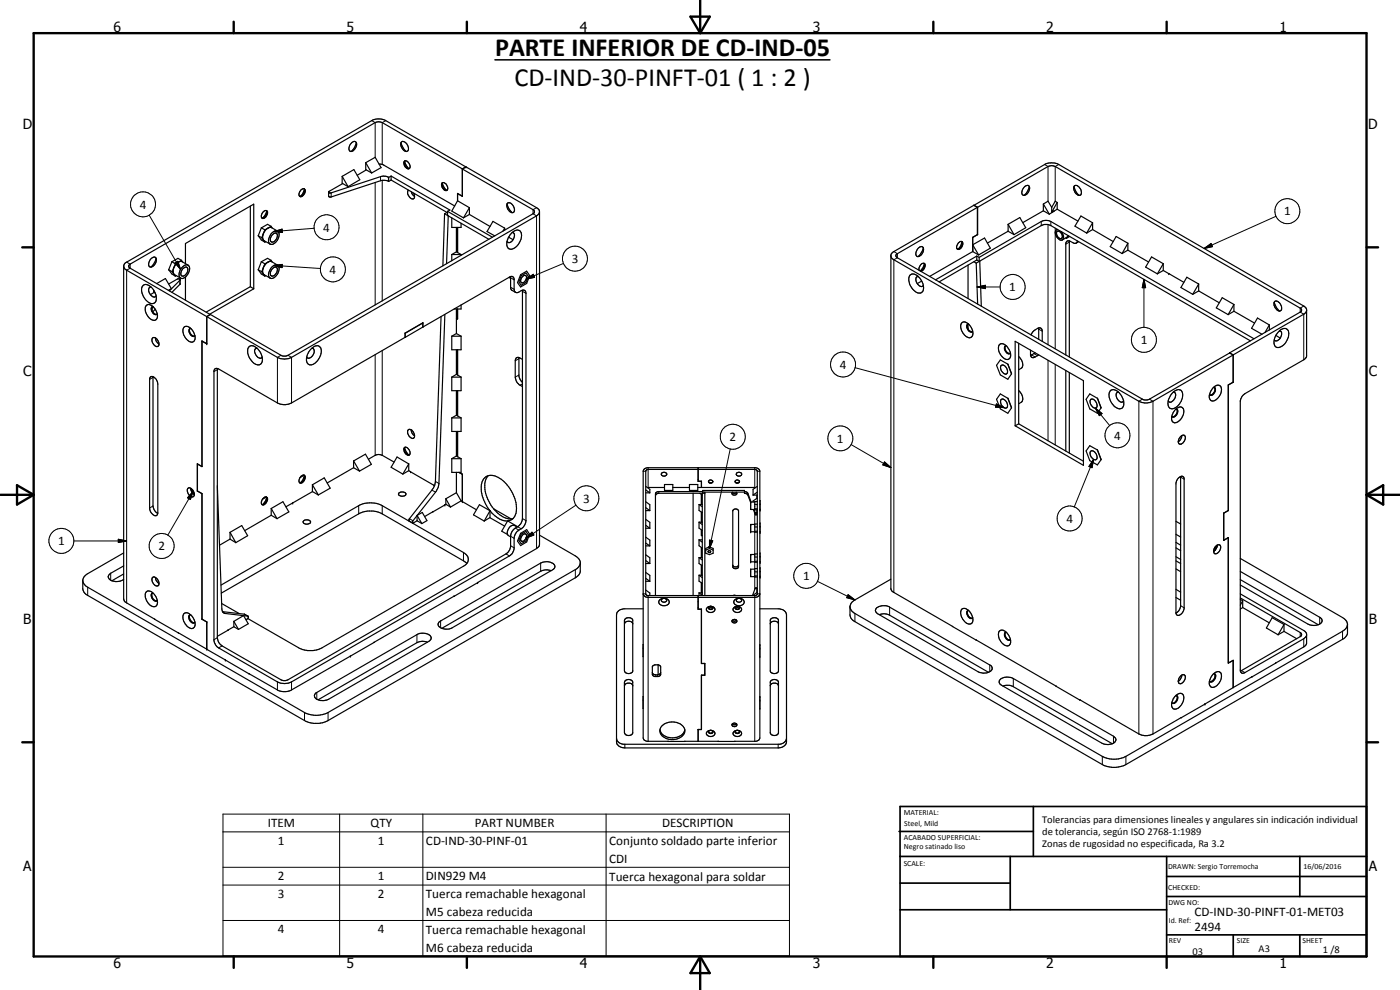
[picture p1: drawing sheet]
<svg xmlns="http://www.w3.org/2000/svg" width="420mm" height="297mm" viewBox="0 0 420 297" stroke-linecap="round" stroke-linejoin="round" font-family="sans-serif">
<g fill="none" stroke="#000" stroke-width=".35">
<path d="M90.4 56.9a.66 .66 0 0 1 .6-.3 .66 .66 0 0 1 .6 .5 1.41 1.41 0 0 1-1.7 1.8 1.53 1.53 0 0 1 .5-2zM91.3 56.6a1.63 1.63 0 0 1-1.4 2.3M91.4 56.8l-.6 1.3-.7 .8M102.7 52.9l3.5-2 1.8 3-3.5 2.1M102.7 52.9l1.8 3.1M102.7 52.9v2.1l1.8 1M105.5 42.9a.88 .88 0 0 1 1.2-.4 .88 .88 0 0 1 .3 1.3 1.59 1.59 0 0 1-2.1 1.5 2.03 2.03 0 0 1 .6-2.4zM107 42.8l-.8 1.8-.8 .9M109.8 48.8l2.8-1.6 1.8 3.1-2.9 1.6M109.8 48.8l1.7 3.1M109.8 48.8v2.1l1.7 1M109.9 51l-2.7 1.6"/>
<path d="M113.7 49.2l1.3 .2 21.5 12.4M116.7 53.2v1.2M116.7 54.4a3.4 3.4 0 0 0-2.5-.2l-14.8 4.9h-.6l-.2-1.5 .2-.2 4.1-2.3M116.7 53.2h-.1a3.1 3.1 0 0 0-2.4-.2l-14.8 4.9h-.5l-.3-.2M117.4 52.8l17.6 10.2-.7 .4M117.4 52.8v1.2M117.4 54l16.9 9.8M117.4 52.8l-.7 .4M117.4 54l-.7 .4M120.3 42.8l.8 1.8 .8 .9M120.4 42.7a1.15 1.15 0 0 1 1.8 .8l.4 1.4a.9 .9 0 0 1-.9 .6 .9 .9 0 0 1-.8-.8l-.6-1zM121.4 48.4l.1-.1a1.5 1.5 0 0 1 1.3 2.3 1.55 1.55 0 0 1-1.4-2.2z"/>
<path d="M121.4 48.4a1.79 1.79 0 0 0 1.3 2.2M121.4 48.4l.6 1.3 .7 .8M121.6 48.3l-.2 .1M122.6 57.1a1.83 1.83 0 0 0 1.4 2.6l.4-.5-.2-1.2M123.4 57.5l.3 .8 .7 .6M132.7 54.9l.5-.1a1.78 1.78 0 0 1 1.2 1.9l-.2 .4a1.47 1.47 0 0 1-1.7-1.9zM132.7 55l.6 1.3 .7 .8M132.9 54.8a1.69 1.69 0 0 0 1.1 2.3M134.2 57.1h-.2M137.3 58v2.2M137.3 58l1.5 .8M137.4 58l-.1 .1"/>
<path d="M138.8 50.7v8.2l-1.5-.8M139.8 50.1l-1 .6M139.8 50.1l-24-13.9a4.5 4.5 0 0 0-4.3 0l-73.8 42.6-.4 .4-.2 .7M139.9 50.1l-1.1 .6 21.2 12.2a.66 .66 0 0 1 .4 .6 .66 .66 0 0 1-.4 .6l-73.6 42.5-.7 .2-1.2-.1-45.4-26.2-.5-.4v-.4l.5-.5 74-42.6 1.6 .2 24.1 13.9M139.9 50.1l21.1 12.2 .7 .6 .2 .6M307.5 56a.83 .83 0 0 1 1-.4 .83 .83 0 0 1 .5 1.1 1.68 1.68 0 0 1-2.1 1.8 1.78 1.78 0 0 1 .6-2.5zM308.9 56l-.6 1.4-.9 1.2M322.3 56l.6 1.4 .9 1.2M322.4 55.9a1.21 1.21 0 0 1 1.9 .8 1.18 1.18 0 0 1-.4 1.9 2.19 2.19 0 0 1-1.5-2.7zM37.1 79.9v99.8l.2 .6 .7 .6 8.5 4.9M45.4 77.6a.88 .88 0 0 1 1.2-.4 .88 .88 0 0 1 .3 1.3 1.68 1.68 0 0 1-2 1.5 1.93 1.93 0 0 1 .5-2.4zM46.9 77.5a5.2 5.2 0 0 1-1.6 2.6"/>
<path d="M51.6 78.5l-1 2.4M51.6 78.5l1 .7M52.6 79.2l-.5 1.1M54.5 78.1l-1.1-.6-1.8 1M54.5 78.1l.3 .5M54.5 78.1l-1.9 1.1M55.7 79.1v-6l20.4-11.8v25.4M56.4 79.5a2.43 2.43 0 0 1-.6 3.5l-1 .6-.7-.2M56.4 79.5a2.21 2.21 0 0 0-2.5 2.1l-.1 1.2 .3 .6M56.4 79.5l-1.7-1a1.84 1.84 0 0 0-2.2 1.3l-.4 .5M75.1 61.8v24.2M77.5 70.7l.9 1.3 1.1 .6"/>
<path d="M77.5 70.7l1.1 .6M78.4 68.4l-.9 2.3M78.4 78.5l-.9 2.4M78.4 68.4l1.1 .6M78.4 78.5l1.1 .7M78.6 71.3l.4 .7M78.6 65.4h.6l.5-.5 .4-.8-.1-.8-.3 1-.9 1.1M79 72l2.1 1.2M79 72l.5 .6M79.5 69l-.9 2.3M79.5 79.2l-.9 2.3M79.7 72.5l-.2 .1"/>
<path d="M79.9 63.2a1.52 1.52 0 0 1-.6 2.3l-.7-.1M80 63.2a1.61 1.61 0 0 0-1.4 2.2M81.4 67.9l-1.1-.6-1.9 1.1M81.4 78.1l-1.1-.6-1.9 1M81.4 67.9l-1.9 1.1M81.4 67.9l.3 .5M81.4 78.1l-1.9 1.1M81.4 78.1l.3 .5M81.5 70a1.28 1.28 0 0 1 2.1-.3 2.93 2.93 0 0 1-2.3 3.6h-.2a2.3 2.3 0 0 1 .4-3.3zM81.8 70.4l.4-.3a.76 .76 0 0 1 1 .1 .76 .76 0 0 1 0 1 1.45 1.45 0 0 1-1.9 1.3 1.71 1.71 0 0 1 .5-2.1zM83.3 69.3l-1.7-1a2.69 2.69 0 0 0-2.7 3.3l.1 .4M83.3 79.5l-1.7-1a2.27 2.27 0 0 0-2.6 1.8l-.2 1 .2 .9"/>
<path d="M133.4 64.1l13.3 7.7M133.4 64.1l-.5 15.7M134.1 63.8l-.7 .3M134.3 63.4v1.2M134.3 63.4l13.5 7.8M134.5 64.8l-.5 14.3M135.6 65.4v2.8h2.8v-1.2M135.6 76.4v1.8M135.6 76.4h2.8M137 68.2v7.4M137 75.6l1.4 .8M137 75.6l-1.4 .8"/>
<path d="M137.3 68.2v7.6M137.3 60.2l-1.7 3.1 3.5 2.1M137.3 60.2l3.6 2.1M138.4 76.4v.2M140.9 64.3l6.2 3.6M140.9 62.3l-1.8 3.1M140.9 64.3l-1.8 1.1M140.9 62.3v2M151.5 68.5l-.6 .8M151.5 68.5v.5M151.5 68.5l-3.6-2.1-1.7 3.1 2.3 1.3M152.2 61.2l.5 1.4 1 1.2"/>
<path d="M152.5 60.8a1.97 1.97 0 0 1 1.6 3 1.88 1.88 0 0 1-1.6-3zM152.6 71.2l1.4 .7M153.6 69.9a1.67 1.67 0 0 1 2.8-.2 4.2 4.2 0 0 1-3.1 5.1 1.54 1.54 0 0 1-1.2-2l.5-1.5zM153.7 69.8a.96 .96 0 0 1 .6 1.6 1.4 1.4 0 0 1-2 1.2l-.1-.2M161.9 63.5v99.9l-.2 .6-.7 .6-17.7 10.2M161.9 63.5l-.1 .5-.8 .8-73.5 42.4a4.7 4.7 0 0 1-4.2 0l-45.3-26.1-.7-.6-.2-.6M267.4 77l.9 .9 73.5 42.5a4.5 4.5 0 0 0 4.2 0l24.1-13.9M275.6 74.4a.88 .88 0 0 1 1.3-.3 .88 .88 0 0 1 .2 1.3 1.92 1.92 0 0 1-1.9 1.6 1.84 1.84 0 0 1 .4-2.6zM277.1 74.3l-.4 1.1-1.1 1.6M277.3 79a1.69 1.69 0 0 1-1.1 2.3l.7-.8 .5-1.3M287.3 74.7l.2 .1M288.6 72.5l.1 .1"/>
<path d="M288.7 72.5a1.42 1.42 0 0 1 0 1.5 1.42 1.42 0 0 1-1.4 .7M288.7 72.5a1.56 1.56 0 0 0-1.4 2.2M288.7 72.6a1.74 1.74 0 0 1-1.2 2.2M288.7 72.6l-.5 1.4-.7 .8M290.5 79.5v10.1M291.9 75.5l-12.9 7.4M291.9 73.4l3.6-2 1.7 3.1-3.5 2zM291.9 75.5l1.8 1M292.3 78.5l.7 .5M292.3 61.6l21.2-12.2a4.7 4.7 0 0 1 4.2 0l73.6 42.4 .6 .6 .2 .4-.1 14.4-.7 .7-17.7 10.2a3.1 3.1 0 0 0-1.4 2.2v81l.2 .4 .3 .3 .7-.1 17.9-10.3 .8-1M292.3 61.6h.1M292.3 61.6l1.1 .6"/>
<path d="M293 79l1-.6 .5 13.5M293 79l.4 12.2M293.1 76.8l.8 .4M293.1 76.8v1.2M293.1 78l.8 .4M293.1 76.8l-12.3 7.1M293.1 78l-11.3 6.6M293.3 62.2l-1-.6-24 13.9-.9 1v100.2l.3 .7 .6 .4 17.6 10.2M293.3 70.4l-1.4 .8v4.3M293.3 62.2l-24 13.9a.64 .64 0 0 0-.5 .6 .64 .64 0 0 0 .5 .6l74 42.7h.9l.8-.2 24-13.9M293.3 70.4h.1M293.3 62.2v8.2"/>
<path d="M293.4 62.2l21.1-12.2 1.7-.2 74.4 42.9a.62 .62 0 0 1-.4 .9l-21.2 12.3M293.4 70.4l-1.5 .8M293.4 62.2v8.2M293.9 77.2v1.2M293.9 77.2l18.6-10.7 1.3-.4 1 .1 61.5 35.4M293.9 78.4l18.6-10.7a2.89 2.89 0 0 1 2.9 0l59.9 34.6M302.5 69.4l-6.2 3.5M302.5 67.3l3.6-2 1.7 3-3.5 2.1M302.5 67.3l1.8 3.1M302.5 67.3v2.1M302.5 69.4l1.8 1M313.1 63.2l-6.2 3.6"/>
<path d="M313.1 61.2l1.4-.8 1.1 1.8M313.1 61.2l1.8 3.1M313.1 61.2v2M313.1 63.2l1.8 1.1M315.6 63.7l.7-.4-1.4 1M315.6 62.2v1.5M317.2 69.5a1.4 1.4 0 0 1 1.4 2 1.41 1.41 0 0 1-1.4-2zM317.3 62.8l6.2 3.5M317.3 62.8l-1 .6M317.3 60.7v2.1M317.3 60.7l-1.7 3M317.3 60.7l-.6-.3-1.1 1.8"/>
<path d="M317.3 68.8l-.2 .2M317.4 68.9h-.2a1.54 1.54 0 0 0 .2 2.5l.2 .2a.98 .98 0 0 0 1.2 .4 1.76 1.76 0 0 0-.3-2.5M319.9 71.4l.2 .1M320.5 71l-1.7 1M320.5 71l-.4 .5M320.6 70.7l-.1 .3M321 72.3l-.1 34.8M321 71l-.9 .5M323 72.9l-.6 .1-1.4-.7h-.6l-.5 .7v33.5M323.4 72.3l-.4 .6M323.7 72.5l-.7 .4M327.9 68.9l6.2 3.6"/>
<path d="M327.9 66.8l-3.5-2-1.8 3.1 3.5 2M327.9 66.8l-1.8 3.1M327.9 68.9l-1.8 1M327.9 66.8v2.1M338.5 75.1l6.2 3.5M338.5 73l-1.7 3.1M338.5 75.1l-1.7 1M338.5 73v2.1M338.5 73l-3.5-2-1.8 3 3.6 2.1M349.1 79.1l-3.5-2-1.8 3 3.5 2.1M349.1 79.1l-1.8 3.1M349.1 79.1v2.1"/>
<path d="M43 85.6a2.7 2.7 0 0 1 3.4 2 2.48 2.48 0 0 1-.2 3.4 3.1 3.1 0 0 1-3.4-2.5l-.3-1.9zM45.3 86.1a1.11 1.11 0 0 0-.4 1.9 1.28 1.28 0 0 0 1.9 .9l.1-.1M45.6 92.2a1.68 1.68 0 0 0 1.5 2.1M45.8 92a1.5 1.5 0 0 0 1.1 2.4l.3-.3M45.8 92l-.2 .1M45.9 92h-.1M46 92.1l-.5 .5M46.1 92.2a1.32 1.32 0 0 0-1.3-.8 1.32 1.32 0 0 0-1.2 1 3.6 3.6 0 0 0 2.7 3.7 1.45 1.45 0 0 0 .9-2M46.1 92.2l1.1 1.9M46.1 87v.6l.5 .3M46.3 87.7l-1.1 .7M46.6 92.8l-.8 .8"/>
<path d="M47 85.1l2.6-1.5 1.8 3-.9 .5M50.6 85.2l2.6-1.5h.5l.3 .2v1.4l-2.4 2.4M50.6 80.9l1 1.3 1 .6M50.6 80.9l1.1 .6M51.7 81.5l.4 .7M52.1 80.3a1.95 1.95 0 0 0 0 1.9M52.1 82.2l2.1 1.2M52.1 82.2l.5 .6M52.1 80.3l-.4 1.2M52.9 82.7l-.3 .1M54 84l-3.2 3.3M55 80.5l.4-.2a.77 .77 0 0 1 1 .2 .77 .77 0 0 1-.1 1 1.38 1.38 0 0 1-1.9 1.1 1.98 1.98 0 0 1 .6-2.1z"/>
<path d="M55.2 98.2a2.25 2.25 0 0 1 3 1.7 1.68 1.68 0 0 1-.6 2.8 3.4 3.4 0 0 1-2.4-4.5zM55.7 83.1v7M57.1 98.6l-.3 .7 .3 .8 1.1 .8M57.3 98.6h-.2a1.52 1.52 0 0 0 .8 2.4l.3-.1M62 95v8.2l-1.4-.9M63.1 94.4h.1M63.1 94.4l-1.1 .6M75.1 86l1 .7M75.1 86l-13.2 7.6M76.1 86.7l-13.2 7.6M77.5 80.9l.9 1.3 1.1 .6M77.5 80.9l1.1 .6"/>
<path d="M78.6 81.5l.4 .7M79 82.2l2.1 1.2M79 82.2l.5 .6M79.7 82.7l-.2 .1M81.5 80.2a1.22 1.22 0 0 1 1.1-.7 1.22 1.22 0 0 1 1.1 .7 2.91 2.91 0 0 1-2.4 3.3 2 2 0 0 1 0-3zM81.8 80.6l.4-.3a.64 .64 0 0 1 .8-.1 .64 .64 0 0 1 .3 .7 1.78 1.78 0 0 1-1.9 1.9l-.3-.7zM121.6 99.9v1.3M121.6 99.9v.1M121.6 100v1.2M126.9 96.9h.1M126.9 98.1v-1.2l-5.3 3M126.9 98.1l26-15a.81 .81 0 0 1 .9-.1 .81 .81 0 0 1 .5 .7v3.1a.88 .88 0 0 0 .4 .9 .88 .88 0 0 0 1-.1 1.47 1.47 0 0 1 1.8-.4l.3 .8v68.2a3.9 3.9 0 0 1-2.6 3.2l-.8 1.5-.3 4.4-1 1.4-65.6 37.9a4.7 4.7 0 0 1-4.2 0l-17.7-10.2a3.1 3.1 0 0 1-1.4-2.2v-80.9a.84 .84 0 0 1 .5-.8 .84 .84 0 0 1 .9 .2l17.7 10.2a4.5 4.5 0 0 0 4.2 0l34.1-19.7"/>
<path d="M126.9 96.9l-5.3 3.1M126.9 98.1l-5.3 3.1M132.4 95l-1.8 49.8-.5 1.5-.5 .8-6.8 8.6v.6l1.1 .6M133.5 94.4l-1.8 51-.7 1.9-7.1 9-.1 .2 .1 .4M137 92.7v7.4M137.3 92.7v3l-.3-.2 .3 .2M138.4 91.5v1.2h-2.1M152.7 83.2l.5 .3M153.2 83v3.4l.3 .6 1.2 .7M156.2 82.4l1.9-1 .9 1.3-.9 2.3-1.9 1.1-.9-1.3zM156.4 82.7l1.4-.8 .8 1-.8 1.9-1.4 .8-.7-1zM156.7 87.1l.1 68.5a3 3 0 0 1-1.4 2.4"/>
<path d="M156.8 83a.67 .67 0 0 1 .6-.4 .67 .67 0 0 1 .6 .4 1.35 1.35 0 0 1-1.6 1.7 1.41 1.41 0 0 1 .4-1.7zM273 82.6a1.91 1.91 0 0 1 3 .8 3.4 3.4 0 0 1 .7 4.3 2.28 2.28 0 0 1-3-1.3 3.9 3.9 0 0 1-.7-3.8zM275.6 83a1.09 1.09 0 0 0-.5 1.8 1.36 1.36 0 0 0 1.9 1l.1-.2M275.9 81.1a1.49 1.49 0 0 1 1.6-2 1.78 1.78 0 0 1-1.2 2.3M276.6 84.3l-1.3 .8M288.6 96.9a1.67 1.67 0 0 1 2.5 .8 2.77 2.77 0 0 1 .4 3.5 2.26 2.26 0 0 1-2.7-1.6l-.5-1.4zM290.5 97.3a1.56 1.56 0 0 0 1.3 2.2M290.5 97.2a1.48 1.48 0 0 0-.1 1.6 1.48 1.48 0 0 0 1.3 .8l.2-.2M290.5 97.2h.2M290.5 97.2v1.5M311.7 98.4v3.4M349.1 81.2l1.7 .9"/>
<path d="M349.1 81.2l-1.8 1M350.8 82.1l4.5 2.6M359.7 87.3l6.2 3.5M359.7 85.2l-1.7 3.1M359.7 87.3l-1.7 1M359.7 85.2v2.1M359.7 85.2l-3.5-2-1.8 3.1 3.6 2M370.3 93.4l6.2 3.5M370.3 91.4l-3.5-2.1-1.8 3.1 3.6 2M370.3 91.4l-1.7 3M370.3 93.4l-1.7 1M370.3 91.4v2"/>
<path d="M380.9 97.5l-1.3 2.3M380.9 97.5v1.5M380.9 97.5l-3.5-2.1-1.8 3.1 3.1 1.8M382.4 90.7l.6 1.4 1 1.2M382.6 90.5a1.64 1.64 0 0 1 2 1.7v.6a1.03 1.03 0 0 1-1.1 .4 1.03 1.03 0 0 1-.8-.8l-.4-.8zM384 99.3h.1a1.6 1.6 0 0 1-.2 2.6l-.7 .4-.6-.1-.2-.3M384.1 99.1a1.54 1.54 0 0 1 2.6 .4 4 4 0 0 1-3.4 4.8 1.83 1.83 0 0 1-.8-2.7l.5-1.2zM392.1 93.3l-.8 1-21.2 12.2M45.1 113.2a1.61 1.61 0 0 1 2.2 1.5l.1 39.1a.82 .82 0 0 1-.6 1 .82 .82 0 0 1-1-.5l-.6-.7-.3-.9v-39.1zM45.8 101.4a1.61 1.61 0 0 1 1.6 .7 1.61 1.61 0 0 1 0 1.8 1.87 1.87 0 0 1-1.6-2.5zM46 113.1l-.1 38.7 .5 1.4 1 .9M46.6 101.4l.3 1 .8 .9"/>
<path d="M58.5 100.7l-.3 .2M60.6 102.3v37.7M60.6 102.4h.1M65.3 110.6l-.1 80.7a3.2 3.2 0 0 0 1.5 2.5l17.8 10.3h1.7l65.6-37.9a3.3 3.3 0 0 0 1.4-2.2v-3.1a3.4 3.4 0 0 1 2.2-2.9M74.6 104.2a1.78 1.78 0 0 1 2.7 .4 3.6 3.6 0 0 1 1 4.6 2.51 2.51 0 0 1-3.3-1.6 3.5 3.5 0 0 1-.4-3.4zM77.2 104.5a1.07 1.07 0 0 0-.8 .8 1.07 1.07 0 0 0 .3 1 1.31 1.31 0 0 0 1.9 1l.1-.2M93.2 104.9a1.92 1.92 0 0 1 2.9-.7 4 4 0 0 1-3.2 5.3 1.88 1.88 0 0 1-.8-2.7zM93.6 104.5a1.11 1.11 0 0 1 .5 1.8 1.42 1.42 0 0 1-2 1v-.2M121.6 101.2h.1M135.6 100.9v4h2.8v-4M135.6 113.2v4h2.8v-4M135.6 113.2h2.8"/>
<path d="M135.6 100.9h2.8M137 104.9v7.4M137 117.2v7.4M137 112.3l1.4 .9M137 112.3l-1.4 .9M137 100.1l1.4 .8M137 100.1l-1.4 .8M137.3 104.9v7.6M137.3 117.2v7.6M155.8 107.3l-.1 5.5 .5 1.2 .6 .7M156.8 107.8l-.7-.4a.86 .86 0 0 0-1-.1 .86 .86 0 0 0-.5 .9v5a3.3 3.3 0 0 0 2.2 2.8M299.9 103.4a2.06 2.06 0 0 1 2.9 1.4 1.95 1.95 0 0 1-.2 3 3.2 3.2 0 0 1-3-3.4z"/>
<path d="M300.4 109.7a1.64 1.64 0 0 1 1.7 .6 1.64 1.64 0 0 1 .1 1.8 1.29 1.29 0 0 1-1.8-1.1l-.1-.7zM300.4 119.9a1.66 1.66 0 0 1 1.7 .6 1.66 1.66 0 0 1 .1 1.8 1.65 1.65 0 0 1-1.9-2.2zM301.8 103.8a1.58 1.58 0 0 0 1.3 2.2M302 103.8a.97 .97 0 0 0-.2 1.7l.7 .6 .6-.1M302.5 119.5l1.1 2.9M302.5 109.3l-2.3-1.3-1.1 1.6 1.1 2.9 2.3 1.3 1.1-1.6M302.5 109.3l1.1 2.9M302.5 119.5l-2.3-1.3-1.1 1.6 1.1 2.9 2.3 1.3 1.1-1.6M303.2 105.9l-.1 .1M304.7 102.4l20.5 11.8v25.4l-20.5-11.8zM305.7 103v24.2M305.7 107a2.89 2.89 0 0 1 1.1 3.2l-1.1 .8"/>
<path d="M305.7 117.2a2.52 2.52 0 0 1 1 3.4l-1 .6M309.3 105v1.6a.81 .81 0 0 0 .5 .7 .81 .81 0 0 0 .9-.2l1-.6M309.4 100.5a3.2 3.2 0 0 1 2.9-2.1l.4 .4 .1 .6v3M310.7 105.8l-1.4 .9M319.9 111.2v24.1M320.9 111.8v24.1M327.4 119.8a1.74 1.74 0 0 1 1.6 2.5 1.73 1.73 0 0 1-1.6-2.5zM329.3 119.5l-2.2-1.3-1.1 1.6 1.1 2.9 2.2 1.3 1.1-1.6M329.3 119.5h.1M329.3 119.5l1.1 2.9M329.4 119.5l1 2.9M333.3 117.1a2.58 2.58 0 0 1 3.3 1.7 2.96 2.96 0 0 1 0 3.8 3.2 3.2 0 0 1-3.4-2.6l-.4-1.5z"/>
<path d="M335.7 117.6h-.2a1.64 1.64 0 0 0 .2 2.6l.9 .5 .6-.4M352 117.8a1.67 1.67 0 0 1 2.8-.2 4.3 4.3 0 0 1-3.1 5.1 1.8 1.8 0 0 1-1-2.8zM352.1 117.6a1.15 1.15 0 0 1 .5 1.9l-1 1.1h-.6l-.4-.3M364.1 116.4a1.35 1.35 0 0 1 1.2-.8 1.35 1.35 0 0 1 1.2 .7 3.5 3.5 0 0 1-2.7 4 1.63 1.63 0 0 1-.5-2.7zM364.2 116.2h.2M364.4 116.2a1.4 1.4 0 0 1 .1 1.6 1.4 1.4 0 0 1-1.4 .7l-.1-.1M364.4 116.2a1.63 1.63 0 0 1-1.3 2.3M369 105.9h.1M369 105.9l1.1 .6M370.1 114.7l-1.5 .8v37.7l-1.3 .8M370.1 114.7h.1M370.1 106.5v8.2"/>
<path d="M370.1 114.7l-1.5 .8M382.9 100.6l1.3 .8M59.3 139.2v8.1M59.3 139.2l1.3 .8M60.6 140l-1.4-.9v8.2M106.1 138.3l3.6-2 1.8 3-3.6 2.1M106.1 138.3l1.8 3.1M106.1 138.3v2M110.6 137.8l2-1.2 1.1-.2 1 .2 3.6 2M121.4 134.3a1.41 1.41 0 0 1 1.4 .7 1.41 1.41 0 0 1 0 1.6 1.63 1.63 0 0 1-1.4-2.3zM121.4 134.4l.4 1 .9 1.1M121.6 134.2a1.64 1.64 0 0 0 1.1 2.3"/>
<path d="M122.5 129a1.47 1.47 0 0 1 1.9 1.6v.6l-.4 .3a1.86 1.86 0 0 1-1.6-2.3zM122.7 139.2l-3.5-2.1-1.8 3.1 3.5 2M122.7 139.2l-1.8 3M122.7 139.2v2M122.9 136.5h-.2M123.4 128.9l.3 1.1 .7 .8M135.6 137.6v4.1h2.8v-4.1M135.6 137.6h2.8M135.6 125.4v4.1h2.8v-4.1M135.6 125.4h2.8M137 129.5v7.3M137 136.8l1.4 .8"/>
<path d="M137 136.8l-1.4 .8M137 124.6l1.4 .8M137 124.6l-1.4 .8M137.3 129.5v7.5M305.7 127.2l19.5 11.2M305.7 127.2l-1 .6M327.4 135.3a1.63 1.63 0 0 1 1.6 .9 1.63 1.63 0 0 1-.2 1.8 1.82 1.82 0 0 1-1.4-2.7zM329.3 135l-2.2-1.3-1.1 1.6 1.1 2.9 2.2 1.3 1.1-1.6M329.3 135l1.1 2.9M352.9 122.7a.77 .77 0 0 1 .5 1.3 1.21 1.21 0 0 1-1.6 1l-.1-.1M353 122.6a1.26 1.26 0 0 1 2.2 .3 3.5 3.5 0 0 1-2.7 4 1.74 1.74 0 0 1-.6-2.7zM353.1 122.8a1.63 1.63 0 0 1-1.3 2.3"/>
<path d="M354.7 130.7l.5-.1a1.23 1.23 0 0 1 0 2 .85 .85 0 0 1-.7 .7 .85 .85 0 0 1-.9-.5v-.3M354.7 130.7l-.9 1-.2 .8M354.7 130.7a1.95 1.95 0 0 1-1.1 1.8M56.4 146.6l.3-.3a1.96 1.96 0 0 1 1.5 2.5 1.16 1.16 0 0 1-1.8-.9l-.2-.5zM57.3 146.5l.3 1.1 .7 .7M57.7 146.9l.5 .8M59.2 147.3h.1M59.2 147.3l1.4 .8M59.3 147.3l1.3 .8M60.6 148.1v37.7M65.2 145.8l1.4 37.2 .4 .8 .4 .2 7 .9 .1 .3-.2 .4M69 159.7l3.5-2 1.8 3-3.5 2.1"/>
<path d="M69 159.7l1.8 3.1M69 159.7v2.1M78.7 149.9l-.3 .7 .2 .8M79.9 149.1a1.52 1.52 0 0 1-.6 2.3h-.7M80 149.1l-1.3 .7M80 149.1h-.6l-.7 .8M80 149.1l.1 .1M80 149.2a1.76 1.76 0 0 1-1.4 2.2M80 149.3l-.3 1-.9 1.1M81.4 154.6l-8 4.6M81.4 152.6l3.5-2.1 1.8 3.1-3.6 2M81.4 152.6l1.7 3"/>
<path d="M81.4 152.6v2M81.4 154.6l1.7 1M87.8 150.9h.1M87.8 150.9l-2 1.2M89.9 144.8l.2 .1M90.1 143.3l1.2-.7a1.65 1.65 0 0 1-1.2 2.3M90.4 142.9a.66 .66 0 0 1 .6-.4 .66 .66 0 0 1 .6 .5 1.48 1.48 0 0 1-1.7 1.8 1.53 1.53 0 0 1 .5-1.9zM91 156.5a1.19 1.19 0 0 1 1.2-.6 1.19 1.19 0 0 1 1 .9 1.3 1.3 0 0 1-2.2-.3zM91.4 142.7l-.6 1.4-.7 .8M93.8 145.5l3.5-2.1 1.8 3.1-3.6 2M93.8 145.5l1.7 3M93.8 145.5v2"/>
<path d="M93.8 147.5l1.7 1M93.8 147.5l-6 3.4M106.1 140.3l-7.9 4.6M106.1 140.3l1.8 1.1M119.7 148a1.32 1.32 0 0 1 2.1 .3 1.23 1.23 0 0 1-1.1 .6 1.23 1.23 0 0 1-1.1-.8zM122.7 141.2l.5 .3M122.7 141.2l-1.8 1M123.1 141.5h.1M123.1 141.5l7.1 4.1M125.2 156.3l-1.3 .6M125.2 154.6l1.5-.8 1.4 2.4-1.5 .9M125.2 154.6l1.4 2.5"/>
<path d="M125.2 154.6v1.7M125.2 156.3l1.4 .8M129.9 153.6h.1M129.9 153.6l-2.4 1.4M130.2 145.6l.2 .1M130.3 145.6h-.1M133.5 151.5l-3.6 2.1M133.8 151.3l-.4 .3M133.8 149.6l1.4 2.5M133.8 149.6v1.7M133.8 151.3l1.4 .8M137 141.7v6.1"/>
<path d="M137 147.8l1.4 2.5M137 147.8l-3.2 1.8M137.7 141.7l1.1 .6M137.7 141.7l1.1 .6v8.2M138.4 150.3l.4 .2M138.4 150.3l-3.2 1.8M138.8 150.5l4.2 2.5M145.1 143.7a3.3 3.3 0 0 1 4.8-.2 11.1 11.1 0 0 1 4.9 10.6 3.2 3.2 0 0 1-5.3 1.3 10.7 10.7 0 0 1-4.8-11zM146.5 142.7a6.1 6.1 0 0 0-.3 6.5 10.1 10.1 0 0 0 6.5 6.5l1.3-.1M147 155.3l4.5 2.6M147.1 153.2l-1.8 3.1M147.1 153.2v2.1l-1.8 1"/>
<path d="M147.1 153.2l-3.2-1.8-1.8 3.1 3.2 1.8M148.1 152.7l5.3 3M155.2 158.2l-.9-.6a2.04 2.04 0 0 0-1.7 3.1l.6 .4M155.4 158l-3.1-1.7-1.7 3.1 1.7 1M193.8 150.5l1.2 .9v1.8M193.8 152.3l1.2 .9M193.8 153.2h1.2M193.8 145.9l1.2 .9v1.1M193.8 155.8l1.2 .9v1.8M193.8 157.6l1.2 .9M193.8 158.5h1.2M193.8 147l1.2 .9"/>
<path d="M193.8 147.9h1.2M193.9 141.1l.6-.3h32l.7 .3 .1 37.1-.2 .4-32.8 .1-.4-.3zM198.7 141.9l1-.1a.58 .58 0 0 1 .3 .7 .58 .58 0 0 1-.7 .4l-.7-.3-.2-.3zM199.4 145.4h2.5v1.8h-2.5zM199.4 146.3h-5M201.9 146.3h5M206.9 145.4h2.5v1.8h-2.5zM208 148v30.7M209.4 146.3h17.2M209.5 140.3v4.1h1v1.9M209.5 143.9h.1M209.5 140.3v4.1"/>
<path d="M209.8 151.4h1M209.8 151.4l1 .7M209.8 151.4v1.8l1 .6M209.8 156.7v1.8l1 .7M209.8 156.7l1 .7M209.8 156.7h1M210 148l.8 .5M210.5 148.4v3M210.5 153.7v3M210.5 159v1.7h.3M210.8 148v30.7M210.9 148v-.8h12.5v.8"/>
<path d="M210.9 147.7h12.5M210.9 147.5h-13.4l-.7 .4-.1 30.8M211.5 147.7v31M211.5 148h-13.8l-.6 .2-.4 .5M212.6 144.4l.1 .2a.72 .72 0 0 0 1.2-.2M212.7 144.3a.59 .59 0 0 1 .8-.3 .59 .59 0 0 1 .2 .9 .62 .62 0 0 1-.7 0 .62 .62 0 0 1-.3-.6zM219.7 147.7l.5 .3 .9-.3M219.9 147.7a.59 .59 0 0 0 0 .8 .59 .59 0 0 0 .8 0l.4-.3-.1-.5M220.2 152.9l.6-.2 .8 .5v17a1.04 1.04 0 0 1-1.7 0v-17zM220.6 144.4l.3 .5h.6M220.6 144.4l.2 .3 .7 .2M220.6 144.4a.67 .67 0 0 1 .8-.4 .67 .67 0 0 1 .5 .7"/>
<path d="M221.1 142a.79 .79 0 0 1 .9-.3 .79 .79 0 0 1 .5 .9 .8 .8 0 0 1-1 .3 .8 .8 0 0 1-.4-.9zM221.8 144.7l-.3 .2M221.9 144.4l-.4 .5M223.4 148h.1M223.4 147.5l.7 .1 .3 .4 1 2.6M223.5 148l.9 .4 .9 2.4M226 148.5h1.3M226.1 152.9l.7 1.6 .3-.2v-1.3M226.3 152.9l.3 .9 .3 .2 .2-.2M226.5 151.4h.8M226.5 150.6h-1.2v2.3h1.2M226.5 157.4h-1.2v2.2h1.2"/>
<path d="M226.5 152.7h.8M226.5 159.4h.8M226.5 158.1h.8M227.1 148.5v1M227.3 157.2h-.8v2.5h.8M227.3 150.5h-.8v2.5h.8M227.3 149.4l-1.3 .9v.3M227.3 145.9l-1.3 .9v1.7M227.3 147.7l-1.3 .8M228 152.8l.1 .1M228 150.3l.1 3-.1-.1M228 157v2.9"/>
<path d="M228 159.5l.1 .1M228.1 151.3h-.1M228.1 158l-.1 .1M352.9 156.4l1.4 .8M353.6 143.5a.93 .93 0 0 1 .9-.6 .93 .93 0 0 1 .9 .6v39.1a1.94 1.94 0 0 1-2.2 1.9l-.3-.5v-39.1zM354.3 143v39l-.6 1.3-.8 .6M367.2 154h.1M367.3 154l-.1 8.1 1.4-.8M368.6 153.2l-1.4 .8M37.1 169.8l-3.9 2.2a1.18 1.18 0 0 0-.7 1.3 1.18 1.18 0 0 0 1.1 1 4.1 4.1 0 0 0 3.5-.4M37.1 172.2l-3.5 2M43.9 177.6a2.06 2.06 0 0 1 2.9 1.4 2.1 2.1 0 0 1-.2 3 3.2 3.2 0 0 1-2.7-4.4z"/>
<path d="M45.8 173.3a1.67 1.67 0 0 1 1.9 2v.2a1.34 1.34 0 0 1-2-1.1zM45.8 178a1.58 1.58 0 0 0 1.3 2.3M45.8 178h.1M45.8 178a1.42 1.42 0 0 0 .8 2.3l.6-.2M46.6 173.3a2.3 2.3 0 0 0 1.1 1.8M66.3 175.6l41.3-23.9a7.8 7.8 0 0 1 7.1 0l24.4 14.1a2.18 2.18 0 0 1 1.4 2 2.18 2.18 0 0 1-1.4 2.1l-42.4 24.5a7.5 7.5 0 0 1-7.1 0l-15.2-8.8M69 161.8l-3.1 1.8M69 161.8l1.8 1M136.2 178.9h.1M136.3 178.9l-24.1 13.9M136.3 178.9h.1M140.1 169.1l-.7-.7-24.7-14.2a7.5 7.5 0 0 0-7.1 0l-41.2 23.8"/>
<path d="M143.4 174.8l-7.1 4.1M156.2 160l1.9-1.1 .9 1.4-.9 2.3-1.9 1.1-.9-1.4zM156.4 160.3l1.4-.8 .8 1-.8 1.8-1.4 .9-.7-1.1zM156.8 160.6a.65 .65 0 0 1 .6-.5 .65 .65 0 0 1 .6 .5 1.39 1.39 0 0 1-1.6 1.7l-.1-.8zM161.9 160.6l10.8 6.2 .9 .8 .5 1.1v2.9l-.5 1.1-75.1 43.5a7.5 7.5 0 0 1-7.1 0l-65.1-37.6a2.47 2.47 0 0 1-1.5-2v-2.6l.4-.9 .5-.5 11.4-6.7M165.4 171.2a3.7 3.7 0 0 0-3.1 .2l-29.7 17.1M174.1 169l-.3 .9-.8 .8-74.5 43.1a7.8 7.8 0 0 1-7.1 0l-65.1-37.6-1.1-1-.4-.9M193 178.2a1.37 1.37 0 0 0 1.5 1h32l1.1-.3 .4-.7M193.8 161.2l1.2 .9v1.7M193.8 166.5l1.2 .8v1.8M193.8 171.7l1.2 .9v1.8M193.8 177l1.2 .9v.8"/>
<path d="M193.8 162.9l1.2 .9M193.8 163.8h1.2M193.8 173.5l1.2 .9M193.8 174.4h1.2M193.8 168.2l1.2 .9M193.8 169.1h1.2M199.1 179.5a.57 .57 0 0 0-.7 .6 .57 .57 0 0 0 .7 .6 .78 .78 0 0 0 1-.7l-.6-.5M209.5 178.7v4.1h1v16.3h1M209.5 178.7v4.1M209.8 162v1.7l1 .8M209.8 167.3v1.8l1 .7M209.8 172.6v1.8l1 .6"/>
<path d="M209.8 177.9v.8M209.8 162l1 .7M209.8 162h1M209.8 172.6l1 .7M209.8 172.6h1M209.8 177.9l1 .7M209.8 177.9h1M209.8 167.3l1 .7M209.8 167.3h1M210.5 164.3v3M210.5 169.6v3M210.5 174.9v3"/>
<path d="M211.8 164.5l1.1-.5 1.1 .5v1.5l-1.1 .4-1.1-.4zM212.9 164v.6M212.9 164.6l1.1 .5M212.9 164.6l-1.1 .5M219.9 169.7l.6 .4h.7l.4-.4M220 178.7h.8M221.6 179.5a.57 .57 0 0 0-.7 .6 .57 .57 0 0 0 .7 .6h.4a.57 .57 0 0 0 .6-.6 .57 .57 0 0 0-.6-.6M226.5 166.4h-1.2v2.2h1.2M226.5 170.8h-1.2v2.2h1.2M226.5 168.4h.8M226.5 167.1h.8M226.5 172.8h.8"/>
<path d="M226.5 171.6h.8M227.1 177.8v-1.2l-.3-.2-1 2.3M227.3 166.2h-.8v2.5h.8M227.3 170.6h-.8v2.5h.8M227.3 177.7l-1.3 1M228 166v2.9M228 170.5l.1-.2-.1 3M228 168.5l.1 .1M228 172.9l.1 .1M228 171.5h.1M228.1 167l-.1 .1M352.9 162.7l1.4 .9"/>
<path d="M352.9 160.3l1.4 .8M352.9 164.4l1.4 .8M352.9 179.3l1.4 .8M352.9 176.8l1.4 .9M352.9 170.7l1.4 .8M352.9 168.3l1.4 .8M352.9 167l1.4 .9M364.8 164l-.4 .8M364.9 163.9l.6-.5a.87 .87 0 0 1 .9 .6 .87 .87 0 0 1-.2 1 1.29 1.29 0 0 1-1.8 1l-.1-1.1zM365.3 163.6l-.2 .7-.9 1.1M367.2 162.1h.1M368.6 161.3v37.7l1.5-.8"/>
<path d="M368.6 161.3l-1.3 .8M372.2 167.6l31.1 17.9 .8 .8 .3 .9v2.9l-.2 .5-.9 1-65.4 37.8a7.8 7.8 0 0 1-7.1 0l-74.2-42.9a2.47 2.47 0 0 1-1.5-2v-2.6l.5-1.2 11.8-6.9M372.2 173.9l23.4 13.6M372.2 171.4l23.9 13.8a1.17 1.17 0 0 1 .7 1.3 1.17 1.17 0 0 1-1.2 1M372.2 175.5l20.3 11.7 1.7 .5 1.4-.2M372.2 178.2l19.1 11 .7 .7 .1 3.2-.6 .8-8.7 5.1M372.2 179.4l18 10.4a.68 .68 0 0 1 .4 1l-18.3 10.5M372.2 179.8l.7 .5M46.4 185.8l7.1 4.1M46.5 185.8h.1M53.5 189.9h.1M53.5 189.9l8.5 4.9"/>
<path d="M55.2 184.1a2.06 2.06 0 0 1 2.9 1.4 1.9 1.9 0 0 1-.5 3.1 3.4 3.4 0 0 1-2.4-4.5zM57 184.4a1.71 1.71 0 0 0 1.4 2.4M57.1 184.4h.1M57.1 184.4a1.53 1.53 0 0 0 .8 2.5l.5-.1M58.5 186.6l-.1 .2M60.6 185.8l1.4 .8v8.2l5.7 3.3M60.6 185.8h.1M66.5 181.1l5.2 3M66.7 183.5l6.7 .8 1.1 .6M67.6 198l7.1 4.2M68.4 189.1h.1M70.2 188l-5 2.9"/>
<path d="M70.2 186.4l1.4 2.4M70.2 186.4v1.6M70.2 188l1.4 .8M70.2 186.4l2.9-1.7 1.4 2.5-2.9 1.6M74.3 185.6l-.5 .3M105.1 196.8h.1M105.2 196.8l-17.7 10.2a4.5 4.5 0 0 1-4.2 0l-8.6-4.8M112.3 192.7l-7.1 4.1M128.3 192.7a4.1 4.1 0 0 0-3.2 .1l-29.6 17.2M131.8 186.6l30.5-17.6a3.1 3.1 0 0 1 4.2 .8l-.1 .7-.4 .4-30.2 17.4a3.2 3.2 0 0 1-4.3-.8zM187.7 185.7a1.51 1.51 0 0 1 2.2 .3v15.4a1.39 1.39 0 0 1-1.3 .7 1.39 1.39 0 0 1-1.2-.9v-15zM189.9 187.1a1.41 1.41 0 0 0-2.5 .1"/>
<path d="M193 194.5h.1M193 193.4v3.6M193 182.7h-5.8l-1.3 .4-.8 .8-.1 38.7a2.2 2.2 0 0 0 2.5 1.8h46a2.29 2.29 0 0 0 2.5-1.8v-38.2l-.2-.7a2.4 2.4 0 0 0-1.9-1h-5.9M196 199.7l.5-.2h1l.7 .4 .1 2.5-.4 .5-1.4 .1-.6-.4-.1-2.6zM197.5 199.5v2.9M198 180a1.52 1.52 0 0 1 1.8-.5 1.52 1.52 0 0 1 .9 1.6 1.65 1.65 0 0 1-1.7 .7 1.65 1.65 0 0 1-1.3-1.4zM209.5 182.2h.1M209.5 180.5h.1M210.5 199.1h1v3.5h-1v16.3h-1M212.6 182.4a.7 .7 0 0 0 .7 .5 .7 .7 0 0 0 .6-.4M212.8 182h.9M212.9 182l-.3 .2 .3 .6"/>
<path d="M212.9 182a.91 .91 0 0 0-.9 1 .91 .91 0 0 0 1.1 .8 .96 .96 0 0 0 1.3-.5 .96 .96 0 0 0-.5-1.3h-.2M212.9 182h.7M213.4 181.9l.5 .6M213.4 181.9l-.5 .1M213.4 181.9l.3 .1M213.9 182.5l-.4 .3-.6-.1M213.9 182.4v.1M219.7 186.1a.87 .87 0 0 0 1.4 0M219.8 186.1a.64 .64 0 0 1 1-.3 .64 .64 0 0 1 0 1.1 .64 .64 0 0 1-.8-.1 .64 .64 0 0 1-.2-.7zM220.5 180a1.7 1.7 0 0 1 2.8 .8 1.63 1.63 0 0 1-1.7 1 1.63 1.63 0 0 1-1.4-1.4zM220.6 182.4a.75 .75 0 0 0 1.3 .1M220.8 182h.9"/>
<path d="M220.9 182a.91 .91 0 0 0-.9 1 .91 .91 0 0 0 1.1 .8 .96 .96 0 0 0 1.3-.5 .96 .96 0 0 0-.5-1.3h-.2M220.9 182a.51 .51 0 0 0-.1 .7 .51 .51 0 0 0 .6 .2l.5-.4M220.9 182h.7M221.4 181.9l-.5 .1M221.4 181.9l.3 .1M221.4 181.9l.2 .1M221.6 182l.3 .5M221.9 182.4v.1M231.2 187.1a1.44 1.44 0 0 1 2.4 0M231.4 185.7a1.52 1.52 0 0 1 2.2 .3v15.4a1.44 1.44 0 0 1-2.4 0v-15.4zM255.1 182.2l.5 1.1 1 .8 74.2 42.8a7.8 7.8 0 0 0 7.1 0l65-37.5 1.2-1 .3-.9M263.1 182.4a3.8 3.8 0 0 1 3.9-.2l30 17.3a1.14 1.14 0 0 1 .7 1.3 1.14 1.14 0 0 1-1.1 .9 3.7 3.7 0 0 1-3.1-.2l-30.5-17.7a.89 .89 0 0 1 .1-1.4z"/>
<path d="M263.9 184.4l1.4-.3 1.7 .5 29.7 17.1M285.8 188h.1M285.8 188l7.2 4.1M288.6 182.8a2.12 2.12 0 0 1 2.9 1.4 2.04 2.04 0 0 1-.2 3 3.2 3.2 0 0 1-3-3.7zM290.4 183.3a1.59 1.59 0 0 0 1.3 2.2l.2-.2M290.4 183.3a1.61 1.61 0 0 0 1.4 2.2M290.7 183.2l-.3 .1M293 192.1h.1M293 192.1l24 13.8M299.9 189.4a2.06 2.06 0 0 1 2.9 1.4 1.95 1.95 0 0 1-.2 3 3.3 3.3 0 0 1-2.7-4.4zM301.8 189.7a1.65 1.65 0 0 0 1.3 2.3M302 189.7a.92 .92 0 0 0-.7 .8 .92 .92 0 0 0 .5 .9 .95 .95 0 0 0 1.3 .6"/>
<path d="M303.2 191.8l-.1 .2M368.6 198.9l1.5-.8v8.2M370 198.2h.1M370.1 198.2v8.1M372.9 182.3l8 4.6M372.9 180.3l-.7 1.3M372.9 182.3l-.7 .5M372.9 180.3v2M382.8 199l-7.1 4.1M382.8 199h.1M385.3 189.4l3.9 2.2M385.3 187.4l-1.7 3.1"/>
<path d="M385.3 189.4l-1.7 1.1M385.3 187.4v2M385.3 187.4l-3.5-2.1-1.7 3.1 3.5 2.1M74.8 202.1l-.1 .1M94.6 208.1l30.5-17.7a3.2 3.2 0 0 1 4.3 .9l-.1 .6-.6 .5-30.1 17.4a3 3 0 0 1-4.2-.9zM187.5 204.4a1.45 1.45 0 0 1 2.4 .2v15.4a1.37 1.37 0 0 1-1.3 .7 1.37 1.37 0 0 1-1.2-.9zM189.9 205.7l-.4-.6-1.2-.1-.5 .1-.4 .7M193 210.1h.1M193 209v3.6M195.8 201.9a1.54 1.54 0 0 0 1.7 .5M198.1 219a3.9 3.9 0 0 0 5 2.2l1.5-.7 .5-.6 .4-.9M198.3 201.9l-.8 .5"/>
<path d="M198.5 218a4.5 4.5 0 0 1 6.9 .6 3 3 0 0 1-3.4 3.3 3.2 3.2 0 0 1-3.9-3zM209.5 218.9v3.5M210.5 218.9h-1v3.5M211.5 202.1h.1M212.2 219.5a1.24 1.24 0 0 1 1.5-.4 1.24 1.24 0 0 1 .7 1.3 1.37 1.37 0 0 1-1.4 .6 1.37 1.37 0 0 1-1-1.1zM212.6 219.6l.3 .3h.7M212.9 219.2a.51 .51 0 0 0-.1 .7 .51 .51 0 0 0 .6 .2l.5-.4M212.9 219.2a.68 .68 0 0 1 1 .5M213.9 219.7l-.1 .2M213.9 219.6v.1M219.7 217.2l.5 .3 .9-.3M219.8 217.2a.64 .64 0 0 1 1-.2 .64 .64 0 0 1 0 1 .64 .64 0 0 1-.8-.1 .64 .64 0 0 1-.2-.7z"/>
<path d="M220.2 219.5a1.24 1.24 0 0 1 1.5-.4 1.24 1.24 0 0 1 .8 1.3 1.37 1.37 0 0 1-1.5 .6 1.37 1.37 0 0 1-1-1.1zM220.6 219.6a.75 .75 0 0 0 1.3 .1M220.9 219.2a.68 .68 0 0 1 1 .5M220.9 219.2a.51 .51 0 0 0-.1 .7 .51 .51 0 0 0 .6 .2l.5-.4M221.9 219.6v.1M231.2 205.7l.4-.6 .4-.1 1.2 .1 .4 .6M231.3 204.4a1.45 1.45 0 0 1 2.3 .2v15.4a1.4 1.4 0 0 1-2.4 0zM300 204a3.6 3.6 0 0 1 4.1-.4l30.1 17.3a1.18 1.18 0 0 1 .7 1.3 1.18 1.18 0 0 1-1.2 1 4 4 0 0 1-3-.2l-30.1-17.4a1.04 1.04 0 0 1-.6-1.6zM301 205.9a3.6 3.6 0 0 1 3.1 .1l29.7 17.1M317 205.9l24.8 14.3a4.5 4.5 0 0 0 4.2 0l8.5-4.9M317 205.9v.1M351.7 210.8l.1 .1"/>
<path d="M352.9 208.7h.2a1.4 1.4 0 0 1 .1 1.6 1.4 1.4 0 0 1-1.4 .6M353 208.6a1.23 1.23 0 0 1 1.5-.6 1.23 1.23 0 0 1 .8 1.3 3.2 3.2 0 0 1-3 3.4 1.76 1.76 0 0 1-.4-2.6zM353.1 208.7a1.63 1.63 0 0 1-1.3 2.3M354.5 215.3h.1M354.7 202.6l-.5 1.2-.6 .6M354.7 202.6l.7-.1a1.82 1.82 0 0 1-1.3 2.6l-.3-.1-.2-.6M354.7 202.6a2.43 2.43 0 0 0-1.1 1.8M361.6 211.2h.1M361.6 211.2l-7.1 4.1M364.1 202.3a1.46 1.46 0 0 1 2.3-.3 3.3 3.3 0 0 1-2.8 4.2 1.95 1.95 0 0 1-.2-3zM364.3 202.1h.1a1.37 1.37 0 0 1-.5 2.4l-.5 .1-.4-.3M364.5 202.1a1.71 1.71 0 0 1-1.4 2.4"/>
<path d="M370.1 206.3l-8.5 4.9M370.1 206.3h.1M375.7 203.1h.1M375.7 203.1l-5.6 3.2M185 221.6a2.08 2.08 0 0 0 2.2 1.7h46.7a2.17 2.17 0 0 0 2.1-1.7M200.5 222.4h5.1M205.5 222.5h10M215.5 222.4h11.3l1-.4 .2-.6v-80l-.4-.8-.8-.3h-32.5l-.8 .3-.4 .6-.1 80.2 .3 .6 1 .4 6.2 .1"/>
<circle cx="212.9" cy="165.5" r=".36"/>
</g>
<g fill="#000">
<circle cx="139.8" cy="50.1" r=".18"/>
<circle cx="45.5" cy="92.6" r=".18"/>
<circle cx="350.8" cy="82.1" r=".18"/>
<circle cx="62" cy="103.1" r=".18"/>
<circle cx="87.8" cy="150.9" r=".18"/>
<circle cx="123.2" cy="141.5" r=".18"/>
<circle cx="133.5" cy="151.5" r=".18"/>
<circle cx="138.8" cy="150.5" r=".18"/>
<circle cx="225.3" cy="150.6" r=".18"/>
<circle cx="225.3" cy="159.6" r=".18"/>
<circle cx="225.3" cy="157.4" r=".18"/>
<circle cx="143.3" cy="174.8" r=".18"/>
<circle cx="225.3" cy="168.6" r=".18"/>
<circle cx="225.3" cy="166.4" r=".18"/>
<circle cx="62" cy="194.8" r=".18"/>
<circle cx="62" cy="186.6" r=".18"/>
<circle cx="67.6" cy="198" r=".18"/>
<circle cx="105.2" cy="196.8" r=".18"/>
<circle cx="228" cy="193.4" r=".18"/>
<circle cx="228" cy="197" r=".18"/>
<circle cx="228" cy="194.5" r=".18"/>
<circle cx="228" cy="209" r=".18"/>
<circle cx="228" cy="210.1" r=".18"/>
<circle cx="228" cy="212.6" r=".18"/>
<circle cx="361.6" cy="211.2" r=".18"/>
</g>
<g fill="none" stroke="#000" stroke-width=".3">
<path d="M111.5 36.2l1.1 .6v10.4M115.8 36.2l-1.1 .6v12.5M99.4 57.9v1.2M112.6 54.7v36.8M114.2 53v1.2M114.7 54.1v36.2M116.6 53.2v1.2M313.5 49.4l1 .6v10.4M317.7 49.4l-1 .6v10.4M38 78.7l1.1 .5v1.3l-1.1 .6v99.8M44.8 64.6l9.4 16.2M52.5 78.9l.9-.5 .8 2.4z"/>
<path d="M82.2 79.7l2.5-.4v1zM82.2 69.5l2.5-.8v1.1zM82.2 79.7l14 .9M94.3 68.5l-12.1 1M161 62.3l-1 .6v1.2l1 .7v99.8M169.1 79l-11.2 4.7M268.3 75.5l1 .6v1.2l-1 .6v99.9M312.5 66.5v1.2M314.5 67.4v36.1M315.4 66.5v1.2M316.7 68.5v36.2M320.9 72.6l-1 .6"/>
<path d="M361.4 74.5l2.1-1.4 .4 .9zM382.9 64.9l-21.5 9.6M45.5 92.6v.2M54 84.1v1.2M153.2 86.2l1.1 .6M153.2 83.4l1.1 .5M156.8 87.4l1 .6M157.9 83.7l2.2-1.4 .3 .9zM293.2 86.1l2.5-.5v1zM293.2 86.1h7M311.7 98.8l1.1 .6M343.3 83.8l.5 2.5h-1z"/>
<path d="M343.3 83.8v14.4M391.3 91.8l-1.1 .7v1.1l1.1 .7v13.6M45.9 113.2l-1 .6M65.2 110.9l-1 .6M84.3 106.6l-1 .6v13.7M86.4 106.6l1.1 .6v13.7M112.6 106.4v30.2M114.7 105.2v31.4M155.7 107.6l-1.1 .6M155.7 112.5l-1.1 .7M156.8 115.2l-.7 .4M256.6 110.3l44.7 12"/>
<path d="M309.6 106.5l1.1 .6M310.3 106.1l1.1 .6M314.5 108.1v24.1M316.7 109.3v24.2M342.8 119.8l-1 .6v99.8M345 119.8l1 .6v99.8M219.1 134.7l-6.2 29.9M255.4 133.4l12 6.9M265.5 138.6l1.9 1.7-2.4-.8zM299 121.2l2.3 1.1-2.5-.1zM328.2 137.8l-.5 2.5-.9-.3zM328.2 137.8l-5.8 14.3"/>
<path d="M328.7 122.5l2 1.6-.8 .6zM328.7 122.5l4.3 5.2M45.9 151.8l-1 .6M57.9 147.4l-.8 2.5-.8-.5zM57.9 147.4l-7.5 13.2M107.6 151.7v2.5M114.7 151.7v2.5M122.9 155.6l1 .7M129.6 147.1l1.1 .6M130.7 144.4l1 .7M154.6 158.5l1.1 .5M155.4 158l1 .7"/>
<path d="M156.8 155.6l1 .6M172.9 151.6l-15.1 9.9M193 141.4h.8M194.5 140.3v6M197.7 147.5v.5M223.5 147.5v.5M224.4 148v.5M226.5 140.3v6M226.5 154v3.2M226.5 159.7v6.5M226.6 153.8v.5M227.3 141.4h.7"/>
<path d="M354.3 143.2l1.1 .6M22.2 162.3h15.8M26.3 176.2v2.4M33.2 172v2.1M35.5 161.8l2.5 .5-2.5 .5zM139.1 165.8v2.5M151.8 166.2l1.1 .6M153.2 163.7l1.1 .7M153.2 160.9l1.1 .6M157.8 161.5l1.9-1.8 .5 .8zM162.3 169v2.4M172.7 170.9v2.5"/>
<path d="M193 178.2h.8M194.5 178.7v43.7M212.9 162.1l1 .2-1 2.3zM226.5 168.7v1.9M226.5 173.1v3.8M226.5 178.7v43.7M227.3 178.2h.7M245.3 174.4l11.3 5.6M254.5 178.4l2.1 1.6-2.5-.7zM65.2 191.3l-1 .6M66.7 193.8l-1.1 .6M66.9 183.6l.7 .5"/>
<path d="M73.3 184.3l1.1 .6M125.1 190.4v2.4M132.2 186.3v2M256.6 184.1v2.4M267 182.2v2.4M297 199.5v2M354.3 181.7l1.1 .7M390.2 189.8v1.2M391.3 191.6v2.5M396.1 185.2v2M402.9 189.4v2.4M83.3 204.6v2.4"/>
<path d="M87.5 204.6v2.4M91.4 213.8v2.4M95.1 207.8v2M98.5 213.8v2.4M196.8 202.5v.5M197.3 202.5v.5M304.1 203.6v2.4M372.6 201.2l1 .6M187.5 223.3v1.1M233.5 223.3v1.1M330.8 226.9v2.5M334.2 220.9v2.1"/>
<path d="M337.9 226.9v2.5M66.9 244.3h170v42.5h-170zM66.9 249.6h170M101.9 244.3v42.5M126.9 244.3v42.5M181.9 244.3v42.5M66.9 260.2h170M66.9 265.6h170M66.9 276.2h170"/>
<circle cx="42.9" cy="61.3" r="3.7"/>
<circle cx="98" cy="68.2" r="3.7"/>
<circle cx="172.6" cy="77.6" r="3.7"/>
<circle cx="386.4" cy="63.3" r="3.8"/>
<circle cx="99.9" cy="80.8" r="3.7"/>
<circle cx="303.9" cy="86.1" r="3.7"/>
<circle cx="253" cy="109.4" r="3.8"/>
<circle cx="343.3" cy="102" r="3.8"/>
<circle cx="219.9" cy="131" r="3.8"/>
<circle cx="252.2" cy="131.5" r="3.8"/>
<circle cx="335.4" cy="130.6" r="3.7"/>
<circle cx="176" cy="149.5" r="3.8"/>
<circle cx="321" cy="155.6" r="3.7"/>
<circle cx="18.4" cy="162.3" r="3.7"/>
<circle cx="48.5" cy="163.8" r="3.8"/>
<circle cx="242" cy="172.8" r="3.8"/>
</g>
<path d="M148.5 17.9h100.6" fill="none" stroke="#000" stroke-width=".46"/>
<g fill="none" stroke="#000" stroke-width=".71">
<path d="M10.1 9.9h400v277.1h-400zM70.1 6.5v3.4M140.1 6.5v3.4M207.2 5h5.8l-2.9 4.9zM210.1 0v9.9M280.1 6.5v3.4M350.1 6.5v3.4M6.7 74.2h3.4M410.1 74.2h3.5M.1 148.5h10M5.1 145.6l5 2.9-5 2.9zM410.1 148.5h10"/>
<path d="M410.1 148.5l5-2.9v5.8zM6.7 222.7h3.4M410.1 222.7h3.5M70.1 287v3.4M140.1 287v3.4M210.1 287v10M210.1 287l2.9 5h-5.8zM280.1 287v3.4M350.1 287v3.4"/>
</g>
<g fill="none" stroke="#000" stroke-width=".51">
<path d="M269.8 249.5h40.3M270.1 242h140v45h-140zM270.1 257h140M303.2 257v16M310.1 242v15M350.1 257v30M390.1 257v12M270.1 265h33.1M270.1 273h80M350.1 269h60M350.1 263h60M350.1 280.5h60"/>
<path d="M370.1 280.5v6.5M390.1 280.5v6.5"/>
</g>
<g fill="#000">
<path d="M52.5 78.9l.9-.5 .8 2.4zM82.2 69.5l2.5-.8v1.1zM82.2 79.7l2.5-.4v1zM361.4 74.5l2.1-1.4 .4 .9zM157.9 83.7l2.2-1.4 .3 .9zM293.2 86.1l2.5-.5v1zM343.3 83.8l.5 2.5h-1zM265.5 138.6l1.9 1.7-2.4-.8zM299 121.2l2.3 1.1-2.5-.1zM328.7 122.5l2 1.6-.8 .6zM57.9 147.4l-.8 2.5-.8-.5zM157.8 161.5l1.9-1.8 .5 .8z"/>
<path d="M328.2 137.8l-.5 2.5-.9-.3zM35.5 161.8l2.5 .5-2.5 .5zM212.9 162.1l1 .2-1 2.3zM254.5 178.4l2.1 1.6-2.5-.7z"/>
</g>
<g font-size="7.9">
<text x="148.6" y="16.9">PARTE INFERIOR DE CD-IND-05</text>
<text x="154.4" y="25.9">CD-IND-30-PINFT-01 ( 1 : 2 )</text>
</g>
<g font-size="4.2">
<text x="34" y="9.6">6</text>
<text x="104" y="9.6">5</text>
<text x="174" y="9.6">4</text>
<text x="244" y="9.6">3</text>
<text x="314" y="9.6">2</text>
<text x="384" y="9.6">1</text>
<text x="6.8" y="38.7">D</text>
<text x="410.6" y="38.7">D</text>
<text x="7" y="112.9">C</text>
<text x="410.8" y="112.9">C</text>
<text x="7" y="187.1">B</text>
<text x="410.8" y="187.1">B</text>
<text x="7" y="261.4">A</text>
<text x="410.8" y="261.4">A</text>
<text x="34" y="290.4">6</text>
<text x="104" y="290.4">5</text>
<text x="174" y="290.4">4</text>
<text x="244" y="290.4">3</text>
<text x="314" y="290.4">2</text>
<text x="384" y="290.4">1</text>
</g>
<g font-size="3.9">
<text x="42" y="62.6">4</text>
<text x="385.3" y="64.6">1</text>
<text x="97" y="69.5">4</text>
<text x="98.9" y="82.1">4</text>
<text x="171.6" y="78.9">3</text>
<text x="302.9" y="87.4">1</text>
<text x="342.3" y="103.3">1</text>
<text x="252" y="110.7">4</text>
<text x="334.4" y="131.9">4</text>
<text x="218.9" y="132.3">2</text>
<text x="251.2" y="132.8">1</text>
<text x="175" y="150.8">3</text>
<text x="320" y="156.8">4</text>
<text x="17.5" y="163.6">1</text>
<text x="47.5" y="165.1">2</text>
<text x="241" y="174">1</text>
<text x="80.3" y="248.2">ITEM</text>
<text x="111.2" y="248.2">QTY</text>
<text x="142.5" y="248.2">PART NUMBER</text>
<text x="198.7" y="248.2">DESCRIPTION</text>
<text x="83.4" y="253.5">1</text>
<text x="113.4" y="253.5">1</text>
<text x="127.8" y="253.5">CD-IND-30-PINF-01</text>
<text x="182.8" y="253.6">Conjunto soldado parte inferior</text>
<text x="182.8" y="259">CDI</text>
<text x="83.4" y="264.2">2</text>
<text x="83.4" y="269.5">3</text>
<text x="113.4" y="264.2">1</text>
<text x="113.4" y="269.5">2</text>
<text x="127.8" y="264.2">DIN929 M4</text>
<text x="127.8" y="269.5">Tuerca remachable hexagonal</text>
<text x="182.8" y="264.2">Tuerca hexagonal para soldar</text>
<text x="127.8" y="274.9">M5 cabeza reducida</text>
<text x="358.5" y="275">CD-IND-30-PINFT-01-MET03</text>
<text x="83.4" y="280.1">4</text>
<text x="113.4" y="280.1">4</text>
<text x="127.8" y="280.2">Tuerca remachable hexagonal</text>
<text x="358.5" y="279.4">2494</text>
<text x="127.8" y="285.5">M6 cabeza reducida</text>
</g>
<g font-size="3.1">
<text x="312.7" y="246.8">Tolerancias para dimensiones lineales y angulares sin indicación individual</text>
<text x="312.7" y="250.4">de tolerancia, según ISO 2768-1:1989</text>
<text x="312.7" y="254">Zonas de rugosidad no especificada, Ra 3.2</text>
<text x="357.9" y="286.4">03</text>
<text x="377.7" y="285.6">A3</text>
<text x="397" y="285.9">1 /8</text>
</g>
<g font-size="2.4">
<text x="271.2" y="244.4">MATERIAL:</text>
<text x="271.3" y="252">ACABADO SUPERFICIAL:</text>
<text x="271.4" y="247.9">Steel, Mild</text>
<text x="271.3" y="254.6">Negro satinado liso</text>
<text x="271.2" y="259.7">SCALE:</text>
<text x="350.6" y="260.8">DRAWN: Sergio Torremocha</text>
<text x="391.2" y="260.6">16/06/2016</text>
<text x="350.6" y="267">CHECKED:</text>
<text x="350.6" y="271.4">DWG NO:</text>
<text x="350.8" y="276.9">Id. Ref:</text>
<text x="350.8" y="282.8">REV</text>
<text x="371.2" y="282.9">SIZE</text>
<text x="390.9" y="282.9">SHEET</text>
</g>
</svg>
